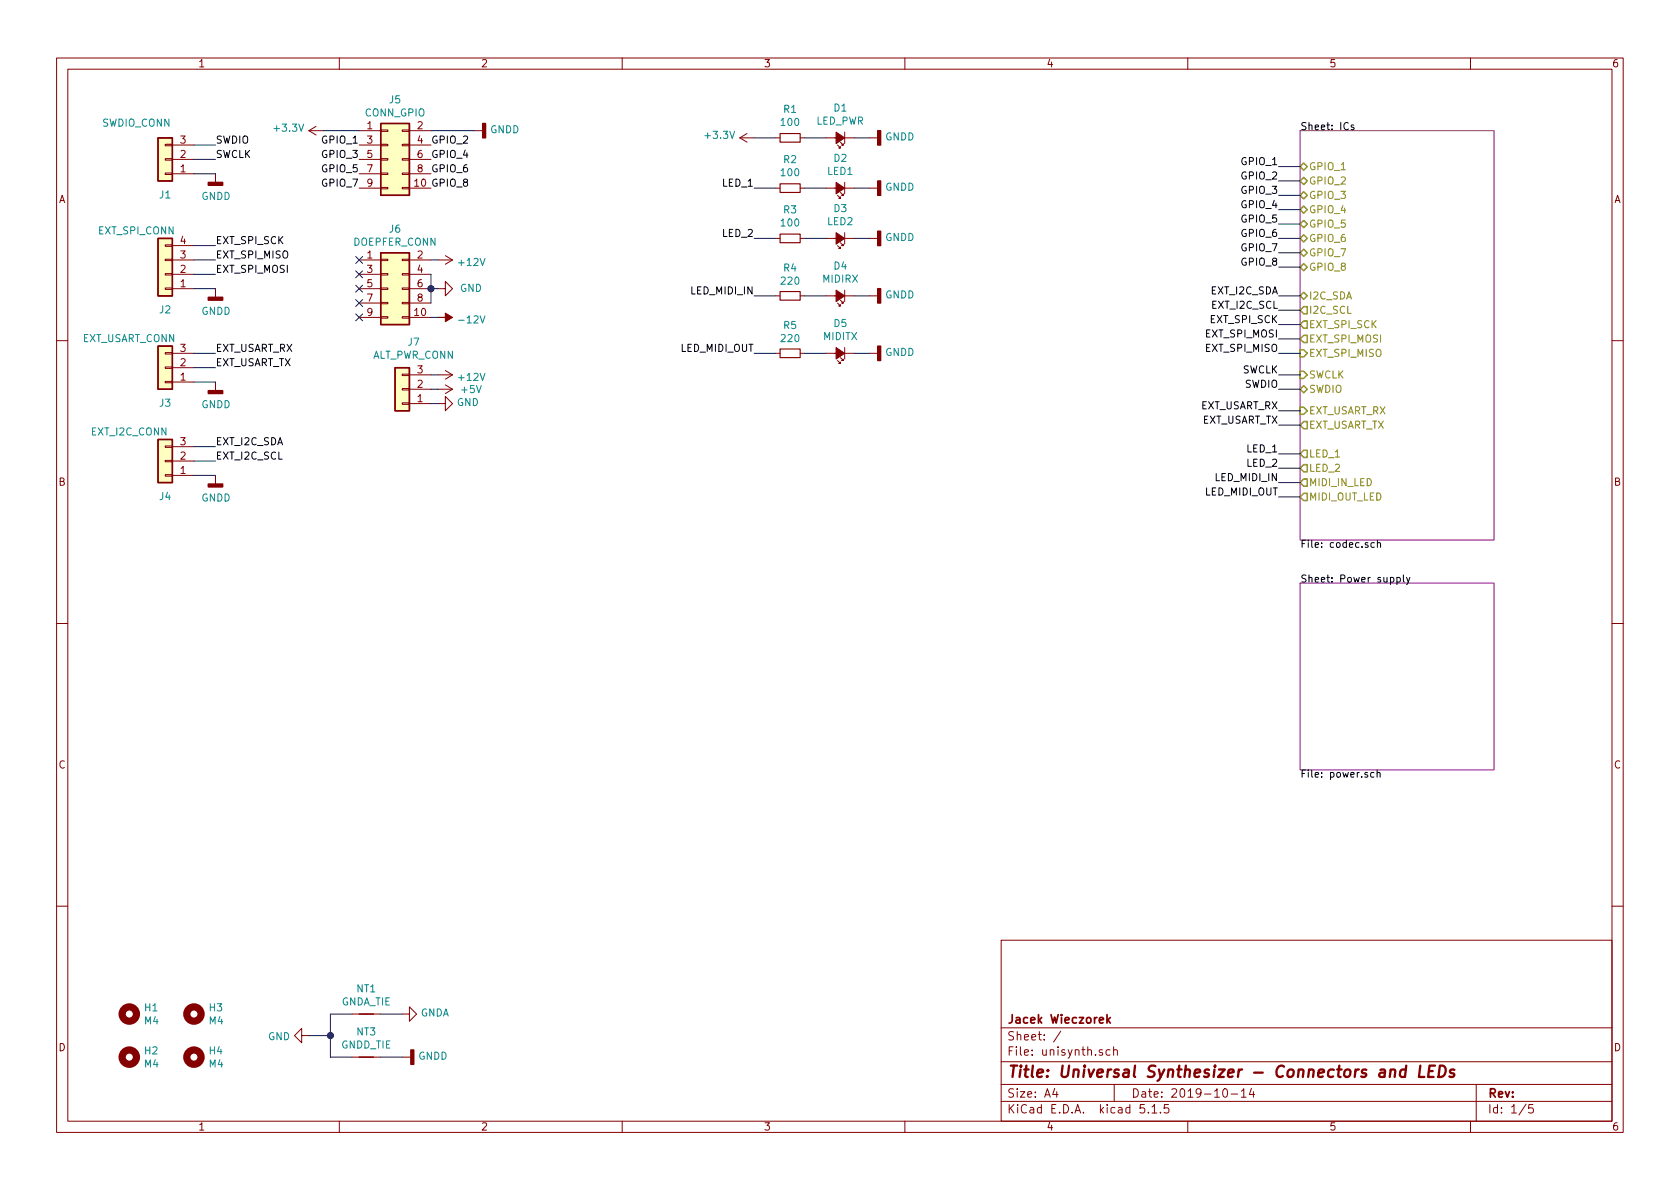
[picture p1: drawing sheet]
<svg xmlns="http://www.w3.org/2000/svg" width="297mm" height="210mm" viewBox="0 0 297 210" stroke-linecap="round" stroke-linejoin="round" font-family="sans-serif">
<g fill="none" stroke="#840000" stroke-width=".18">
<path d="M10 10.3h277v189.9h-277zM12 12.2h273v186.1h-273zM60 10.3v1.9M110 10.3v1.9M160 10.3v1.9M210 10.3v1.9M260 10.3v1.9M29.2 25.5h1.3v.3h-1.3zM29.2 30.6h1.3v.3h-1.3zM29.2 28.1h1.3v.2h-1.3zM30.5 25.6h3.8M30.5 28.2h3.8"/>
<path d="M30.5 30.7h3.8M38.1 30.7v1.6M54.6 23.1h2.5M54.6 23.1l1.3 .8M55.9 22.3l-1.3 .8M63.5 23.1h3.8M63.5 33.3h3.8M63.5 25.6h3.8M63.5 28.2h3.8M63.5 30.7h3.8M67.3 33.1h1.3v.3h-1.3zM67.3 30.6h1.3v.3h-1.3z"/>
<path d="M67.3 25.5h1.3v.3h-1.3zM67.3 23h1.3v.2h-1.3zM67.3 28.1h1.3v.2h-1.3zM71.1 33.1h1.3v.3h-1.3zM71.1 30.6h1.3v.3h-1.3zM71.1 25.5h1.3v.3h-1.3zM71.1 23h1.3v.2h-1.3zM71.1 28.1h1.3v.2h-1.3zM72.4 23.1h3.8M72.4 33.3h3.8M72.4 25.6h3.8M72.4 28.2h3.8"/>
<path d="M72.4 30.7h3.8M83.8 23.1h1.5M130.8 24.4l1.3 .7M130.8 24.4h2.5M132.1 23.6l-1.3 .8M137.2 33.3h.7M137.2 24.4h.7M141.5 33.3h.7M141.5 24.4h.7M146 33.3h5.1M146 24.4h5.1M148.1 34.5l.5 .5h-.3h.3v-.2"/>
<path d="M148.1 25.6l.5 .6h-.3h.3v-.3M148.6 34l.5 .5h-.3h.3v-.2M148.6 25.1l.5 .5h-.3h.3v-.2M149.4 23.4v2M149.4 32.3v2M153.7 33.3h1.5M153.7 24.4h1.5M29.2 43.3h1.3v.3h-1.3zM29.2 45.8h1.3v.3h-1.3zM29.2 50.9h1.3v.3h-1.3zM29.2 48.4h1.3v.2h-1.3zM30.5 46h3.8"/>
<path d="M30.5 48.5h3.8M30.5 51h3.8M30.5 43.4h3.8M38.1 51v1.6M63.5 46h3.8M63.5 56.1h3.8M63.5 48.5h3.8M63.5 51h3.8M63.5 53.6h3.8M67.3 56h1.3v.3h-1.3zM67.3 53.5h1.3v.2h-1.3zM67.3 48.4h1.3v.2h-1.3z"/>
<path d="M67.3 45.8h1.3v.3h-1.3zM67.3 50.9h1.3v.3h-1.3zM71.1 56h1.3v.3h-1.3zM71.1 53.5h1.3v.2h-1.3zM71.1 48.4h1.3v.2h-1.3zM71.1 45.8h1.3v.3h-1.3zM71.1 50.9h1.3v.3h-1.3zM72.4 46h3.8M72.4 56.1h3.8M72.4 48.5h3.8M72.4 51h3.8M72.4 53.6h3.8"/>
<path d="M77.5 51h1.2v-1.2l1.3 1.2-1.3 1.3v-1.3M77.5 46h2.5M78.7 45.2l1.3 .8M80 46l-1.3 .7M137.2 52.3h.7M137.2 42.2h.7M141.5 52.3h.7M141.5 42.2h.7M146 52.3h5.1M146 42.2h5.1M148.1 53.6l.5 .5h-.3h.3v-.3M148.1 43.4l.5 .5h-.3h.3v-.2"/>
<path d="M148.6 53.1l.5 .5h-.3h.3v-.3M148.6 42.9l.5 .5h-.3h.3v-.2M149.4 41.1v2.1M149.4 51.3v2M153.7 52.3h1.5M153.7 42.2h1.5M10 60.2h2M29.2 78.9h1.3v.2h-1.3zM29.2 62.4h1.3v.2h-1.3zM29.2 67.4h1.3v.3h-1.3zM29.2 64.9h1.3v.2h-1.3zM30.5 62.5h3.8"/>
<path d="M30.5 79h3.8M30.5 67.6h3.8M30.5 65h3.8M38.1 67.6v1.5M71.1 66.2h1.3v.2h-1.3zM71.1 71.2h1.3v.3h-1.3zM71.1 68.7h1.3v.3h-1.3zM72.4 68.8h3.8M72.4 71.4h3.8M72.4 66.3h3.8M77.5 71.4h1.2v-1.3l1.3 1.3-1.3 1.2v-1.2M77.5 68.8h2.5"/>
<path d="M77.5 66.3h2.5M78.7 68.1l1.3 .7M78.7 65.5l1.3 .8M80 68.8l-1.3 .8M80 66.3l-1.3 .8M137.2 62.5h.7M141.5 62.5h.7M146 62.5h5.1M148.1 63.7l.5 .6h-.3h.3v-.3M148.6 63.2l.5 .5h-.3h.3v-.2M149.4 61.5v2M153.7 62.5h1.5"/>
<path d="M285 60.2h2M29.2 83.9h1.3v.3h-1.3zM29.2 81.4h1.3v.3h-1.3zM30.5 84.1h3.8M30.5 81.5h3.8M38.1 84.1v1.5M10 110.3h2M285 110.3h2M10 160.2h2M62.2 179.3h5.1M71.1 179.3h1.3v-1.3l1.3 1.3-1.3 1.3v-1.3M177 166.3h108v32h-108z"/>
<path d="M285 160.2h2M53.3 183.1v-1.2l-1.2 1.2 1.2 1.3v-1.3h1.3M60 198.3v1.9M62.2 186.9h5.1M71.1 186.9h1.5M110 198.3v1.9M160 198.3v1.9M177 194.8h108M177 191.8h108M177 187.8h108M177 181.8h108M186.5 192.5l-.4 1h1"/>
<path d="M186.8 193v1M187.6 182.3l-1.3 2M194.9 185.7a.37 .37 0 0 0-.6 .1l.1 .2 .5 .2 .1 .1-.2 .3-.5-.1M196.3 185.7l-.5-.1-.2 .3 .1 .6h.6M196.9 185.7h.1a.37 .37 0 0 1 .6 .1v.8M196.9 185.1v1.5M197 191.8v3M202.3 195.3h-.7l-.1 .7 .3-.1 .5 .1 .1 .2-.1 .5-.2 .1-.6-.1M203 196.7v.1M203.7 195.8l.4-.5v1.5M203.7 196.8h.8M205.2 196.7v.1"/>
<path d="M206.6 195.3h-.7l-.1 .7 .2-.1 .6 .1 .1 .2-.1 .5-.2 .1-.6-.1M210 198.3v1.9M216.3 192.7l.4-.2a.94 .94 0 0 1 0 1.5 .79 .79 0 0 1-.4-1.3zM217.7 193.5h1.1M219.5 193l.4-.5v1.5M219.5 194h.8M221.3 192.5l-.4 1h.9M221.6 193v1M260 198.3v1.9M261 191.8v6.5M269.8 195.2l-1.2 2M271 195.3h-.7v.7l.2-.1 .5 .1 .1 .2-.1 .5-.2 .1-.5-.1"/>
</g>
<path d="M248.6 189.2a.68 .68 0 0 0-1 .3l-.1 .6 .1 .2 .2 .1 .6-.1M248.6 188.4l-.2 2M251.1 188.4l-.2 2h.9M252.7 189.4h.6M253.7 188.4h-.9l-.3 2h1M254.6 188.4h.5a1.09 1.09 0 0 1 .4 1.3 1.09 1.09 0 0 1-1.2 .7zM257.1 189.2a.49 .49 0 0 0-.7 .3v.2l.5 .1 .2 .3-.3 .3-.5-.1" fill="none" stroke="#840000" stroke-width=".41"/>
<path d="M195.7 179.4v1.5M196.3 179.9l-.6 .6M195.9 180.4l.4 .5" fill="none" stroke="#840000" stroke-width=".3"/>
<path d="M229.9 23.1h34.3v72.4h-34.3zM229.9 103.1h34.3v33h-34.3z" fill="none" stroke="#840084" stroke-width=".18"/>
<path d="M239.4 22.1h-.3l-.2 .2v.1l.5 .2v.3h-.5M243 96h-.4l-.2 .2 .1 .5h.5M243.5 96.1l.2-.1h.3l.1 .8M243.5 95.5v1.3M247 102.2l.3-.1 .3 .2-.1 .6h-.5M247 102.1v1.3M248.1 101.7v1.1l.2 .1M248.7 102.1l.3 .8M249.3 102.1l-.4 1.1-.2 .2M242.9 136.6h-.3l-.3 .2 .1 .6h.5M243.5 136.7l.2-.1h.3v.8M243.5 136.2v1.2" fill="none" stroke="#000" stroke-width=".18"/>
<g fill="none" stroke="#848400" stroke-width=".25">
<path d="M229.9 29.5l.6-.7 .6 .7-.6 .6zM229.9 32l.6-.6 .6 .6-.6 .6zM229.9 34.5l.6-.6 .6 .6-.6 .7zM229.9 37.1l.6-.7 .6 .7-.6 .6zM229.9 39.6l.6-.6 .6 .6-.6 .7zM229.9 42.2l.6-.7 .6 .7-.6 .6zM229.9 44.7l.6-.6 .6 .6-.6 .6zM229.9 52.3l.6-.6 .6 .6-.6 .7zM229.9 59.9l.6-.6h.6v1.3h-.6zM229.9 47.2l.6-.6 .6 .6-.6 .7zM230.5 54.2h.6v1.3h-.6l-.6-.6zM230.5 56.8h.6v1.2h-.6l-.6-.6z"/>
<path d="M229.9 61.8h.6l.6 .7-.6 .6h-.6zM229.9 65.7h.6l.6 .6-.6 .6h-.6zM229.9 68.8l.6-.6 .6 .6-.6 .7zM229.9 72h.6l.6 .6-.6 .7h-.6zM230.5 74.5h.6v1.3h-.6l-.6-.6zM230.5 79.6h.6v1.3h-.6l-.6-.6zM229.9 82.8l.6-.6h.6v1.2h-.6zM229.9 85.3l.6-.6h.6v1.3h-.6zM230.5 87.2h.6v1.3h-.6l-.6-.6z"/>
</g>
<g fill="none" stroke="#840000" stroke-width="1.3">
<circle cx="22.9" cy="179.3" r="1.27"/>
<circle cx="34.3" cy="179.3" r="1.27"/>
<circle cx="22.9" cy="186.9" r="1.27"/>
<circle cx="34.3" cy="186.9" r="1.27"/>
</g>
<g fill="#ffffc2" stroke="#ffffc2" stroke-width=".18">
<path d="M67.3 21.8h5.1v12.7h-5.1z"/>
<path d="M69.8 65h2.6v7.6h-2.6z"/>
<path d="M27.9 77.7h2.6v7.6h-2.6z"/>
<path d="M67.3 44.7h5.1v12.7h-5.1z"/>
<path d="M27.9 42.2h2.6v10.1h-2.6z"/>
<path d="M27.9 24.4h2.6v7.6h-2.6z"/>
<path d="M27.9 61.2h2.6v7.6h-2.6z"/>
</g>
<path d="M27.9 24.4h2.6v7.6h-2.6zM67.3 21.8h5.1v12.7h-5.1zM27.9 42.2h2.6v10.1h-2.6zM67.3 44.7h5.1v12.7h-5.1zM27.9 77.7h2.6v7.6h-2.6zM27.9 61.2h2.6v7.6h-2.6zM69.8 65h2.6v7.6h-2.6zM63.5 179.3h2.5M63.5 186.9h2.5" fill="none" stroke="#840000" stroke-width=".25"/>
<g fill="#840000" stroke="#840000" stroke-width=".18">
<path d="M147.8 61.5l1.6 1-1.6 1z"/>
<path d="M147.8 51.3l1.6 1-1.6 1z"/>
<path d="M147.8 41.1l1.6 1.1-1.6 1z"/>
<path d="M147.8 32.3l1.6 1-1.6 1z"/>
<path d="M147.8 23.4l1.6 1-1.6 1z"/>
<path d="M77.5 56.1h1.2v-.7l1.3 .7-1.3 .8v-.8z"/>
</g>
<path d="M137.9 32.5h3.6v1.5h-3.6zM137.9 23.6h3.6v1.5h-3.6zM137.9 51.6h3.6v1.5h-3.6zM137.9 41.4h3.6v1.5h-3.6zM137.9 61.7h3.6v1.5h-3.6z" fill="none" stroke="#840000" stroke-width=".2"/>
<g fill="#840000" stroke="#840000" stroke-width=".25">
<path d="M36.8 85.6h2.6v.5h-2.6z"/>
<path d="M155.2 40.9h.5v2.5h-.5z"/>
<path d="M155.2 32h.5v2.5h-.5z"/>
<path d="M155.2 23.1h.5v2.5h-.5z"/>
<path d="M155.2 51h.5v2.6h-.5z"/>
<path d="M36.8 52.6h2.6v.5h-2.6z"/>
<path d="M85.3 21.8h.6v2.6h-.6z"/>
<path d="M72.6 185.7h.6v2.5h-.6z"/>
<path d="M36.8 32.3h2.6v.5h-2.6z"/>
<path d="M155.2 61.2h.5v2.5h-.5z"/>
<path d="M36.8 69.1h2.6v.5h-2.6z"/>
</g>
<g fill="none" stroke="#000084" stroke-width=".18">
<path d="M34.3 28.2h3.8M34.3 25.6h3.8M34.3 30.7h3.8M57.1 23.1h6.4M76.2 23.1h7.6M133.3 33.3h3.9M133.3 24.4h3.9M142.2 33.3h3.8M142.2 24.4h3.8M151.1 33.3h2.6M151.1 24.4h2.6M226.1 29.5h3.8"/>
<path d="M226.1 32h3.8M226.1 34.5h3.8M226.1 37.1h3.8M226.1 39.6h3.8M34.3 43.4h3.8M34.3 46h3.8M34.3 48.5h3.8M34.3 51h3.8M62.9 55.5l1.2 1.2M62.9 53l1.2 1.2M62.9 50.4l1.2 1.3M62.9 47.9l1.2 1.2"/>
<path d="M62.9 45.4l1.2 1.2M64.1 55.5l-1.2 1.2M64.1 53l-1.2 1.2M64.1 50.4l-1.2 1.3M64.1 47.9l-1.2 1.2M64.1 45.4l-1.2 1.2M76.2 56.1h1.3M76.2 46h1.3M76.2 51h1.3M76.2 48.5v5.1M133.3 42.2h3.9M133.3 52.3h3.9"/>
<path d="M142.2 42.2h3.8M142.2 52.3h3.8M151.1 42.2h2.6M151.1 52.3h2.6M226.1 42.2h3.8M226.1 52.3h3.8M226.1 54.9h3.8M226.1 59.9h3.8M226.1 57.4h3.8M226.1 47.2h3.8M226.1 44.7h3.8M34.3 62.5h3.8"/>
<path d="M34.3 79h3.8M34.3 67.6h3.8M34.3 65h3.8M76.2 71.4h1.3M76.2 66.3h1.3M76.2 68.8h1.3M133.3 62.5h3.9M142.2 62.5h3.8M151.1 62.5h2.6M226.1 62.5h3.8M226.1 66.3h3.8M226.1 68.8h3.8"/>
<path d="M226.1 72.6h3.8M226.1 75.2h3.8M34.3 81.5h3.8M34.3 84.1h3.8M226.1 85.3h3.8M226.1 87.9h3.8M226.1 80.3h3.8M226.1 82.8h3.8M62.2 179.3h-3.8v7.6h3.8M67.3 179.3h3.8M54.6 183.1h3.8M67.3 186.9h3.8"/>
</g>
<g fill="#000084" stroke="#000084" stroke-width=".25">
<circle cx="58.4" cy="183.1" r=".51"/>
<circle cx="76.2" cy="51" r=".51"/>
</g>
<text font-size="2.8" fill="#840000" x="178" y="190.5">Title: Universal Synthesizer - Connectors and LEDs</text>
<g font-size="2.1" fill="#840000">
<text x="178" y="184">Sheet: /</text>
<text x="178" y="181">Jacek Wieczorek</text>
<text x="178" y="186.7">File: unisynth.sch</text>
<text x="178" y="196.9">KiCad E.D.A. kicad 5.1.5</text>
<text x="178" y="194.1">Size: A4</text>
<text x="200" y="194.1">Date: 2019-10-14</text>
<text x="263" y="194.1">Rev:</text>
<text x="263" y="196.9">Id: 1/5</text>
</g>
<g font-size="1.8" fill="#840000">
<text x="35" y="11.9">1</text>
<text x="85" y="11.9">2</text>
<text x="135" y="11.9">3</text>
<text x="185" y="11.9">4</text>
<text x="235" y="11.9">5</text>
<text x="285" y="11.9">6</text>
<text x="64.9" y="22.9">1</text>
<text x="73.8" y="22.9">2</text>
<text x="31.9" y="27.9">2</text>
<text x="31.9" y="25.4">3</text>
<text x="64.9" y="25.4">3</text>
<text x="64.9" y="27.9">5</text>
<text x="73.8" y="25.4">4</text>
<text x="73.8" y="27.9">6</text>
<text x="10.4" y="35.9">A</text>
<text x="31.9" y="30.5">1</text>
<text x="64.9" y="30.5">7</text>
<text x="64.9" y="33">9</text>
<text x="73.8" y="30.5">8</text>
<text x="285.4" y="35.9">A</text>
<text x="31.9" y="45.7">3</text>
<text x="31.9" y="43.2">4</text>
<text x="64.9" y="45.7">1</text>
<text x="73.8" y="45.7">2</text>
<text x="31.9" y="50.8">1</text>
<text x="31.9" y="48.3">2</text>
<text x="64.9" y="48.3">3</text>
<text x="64.9" y="50.8">5</text>
<text x="64.9" y="53.3">7</text>
<text x="73.8" y="48.3">4</text>
<text x="73.8" y="50.8">6</text>
<text x="73.8" y="53.3">8</text>
<text x="64.9" y="55.9">9</text>
<text x="73.3" y="55.9">10</text>
<text x="31.9" y="64.8">2</text>
<text x="31.9" y="62.2">3</text>
<text x="31.9" y="67.3">1</text>
<text x="73.8" y="71.1">1</text>
<text x="73.8" y="68.6">2</text>
<text x="73.8" y="66">3</text>
<text x="31.9" y="83.8">1</text>
<text x="31.9" y="81.3">2</text>
<text x="31.9" y="78.7">3</text>
<text x="10.4" y="85.9">B</text>
<text x="285.4" y="85.9">B</text>
<text x="10.4" y="135.9">C</text>
<text x="285.4" y="135.9">C</text>
<text x="10.4" y="185.9">D</text>
<text x="285.4" y="185.9">D</text>
<text x="35" y="199.9">1</text>
<text x="85" y="199.9">2</text>
<text x="135" y="199.9">3</text>
<text x="185" y="199.9">4</text>
<text x="235" y="199.9">5</text>
<text x="285" y="199.9">6</text>
</g>
<g font-size="1.8" fill="#008484">
<text x="18" y="22.4">SWDIO_CONN</text>
<text x="48.6" y="23.3">+3.3V</text>
<text x="64.5" y="20.6">CONN_GPIO</text>
<text x="68.9" y="18.3">J5</text>
<text x="86.7" y="23.6">GNDD</text>
<text x="138.2" y="22.3">100</text>
<text x="138.6" y="20">R1</text>
<text x="144.2" y="22">LED_PWR</text>
<text x="147.5" y="19.7">D1</text>
<text x="124.8" y="24.6">+3.3V</text>
<text x="138.6" y="28.8">R2</text>
<text x="147.5" y="28.6">D2</text>
<text x="156.5" y="24.8">GNDD</text>
<text x="28.2" y="35.1">J1</text>
<text x="35.6" y="35.4">GNDD</text>
<text x="138.2" y="31.2">100</text>
<text x="146.3" y="30.9">LED1</text>
<text x="156.5" y="33.7">GNDD</text>
<text x="17.4" y="41.4">EXT_SPI_CONN</text>
<text x="68.9" y="41.1">J6</text>
<text x="138.2" y="40.1">100</text>
<text x="138.6" y="37.7">R3</text>
<text x="146.3" y="39.8">LED2</text>
<text x="147.5" y="37.5">D3</text>
<text x="62.5" y="43.5">DOEPFER_CONN</text>
<text x="81.3" y="47">+12V</text>
<text x="147.5" y="47.7">D4</text>
<text x="156.5" y="42.6">GNDD</text>
<text x="81.3" y="51.6">GND</text>
<text x="138.2" y="50.3">220</text>
<text x="138.6" y="48">R4</text>
<text x="145.5" y="50">MIDIRX</text>
<text x="156.5" y="52.8">GNDD</text>
<text x="28.2" y="55.4">J2</text>
<text x="35.6" y="55.7">GNDD</text>
<text x="81.5" y="57.2">-12V</text>
<text x="138.6" y="58.2">R5</text>
<text x="147.5" y="57.8">D5</text>
<text x="14.5" y="60.5">EXT_USART_CONN</text>
<text x="65.8" y="63.4">ALT_PWR_CONN</text>
<text x="72.2" y="61.1">J7</text>
<text x="138.2" y="60.5">220</text>
<text x="145.6" y="60.1">MIDITX</text>
<text x="156.5" y="62.9">GNDD</text>
<text x="28.2" y="71.9">J3</text>
<text x="80.8" y="71.8">GND</text>
<text x="81.3" y="67.4">+12V</text>
<text x="81.7" y="69.5">+5V</text>
<text x="16.2" y="77">EXT_I2C_CONN</text>
<text x="35.6" y="72.2">GNDD</text>
<text x="28.2" y="88.4">J4</text>
<text x="35.6" y="88.7">GNDD</text>
<text x="25.6" y="178.8">H1</text>
<text x="37.1" y="178.8">H3</text>
<text x="60.3" y="177.8">GNDA_TIE</text>
<text x="63.1" y="175.5">NT1</text>
<text x="74.3" y="179.8">GNDA</text>
<text x="25.6" y="181.1">M4</text>
<text x="37" y="181.1">M4</text>
<text x="47.4" y="183.9">GND</text>
<text x="60.3" y="185.4">GNDD_TIE</text>
<text x="63.1" y="183.1">NT3</text>
<text x="25.6" y="188.8">M4</text>
<text x="25.6" y="186.5">H2</text>
<text x="37" y="188.8">M4</text>
<text x="37.1" y="186.5">H4</text>
<text x="74" y="187.4">GNDD</text>
</g>
<g font-size="1.8">
<text x="229.9" y="23">Sheet: ICs</text>
<text x="38.1" y="27.9">SWCLK</text>
<text x="38.1" y="25.4">SWDIO</text>
<text x="57.1" y="25.4">GPIO_1</text>
<text x="57.1" y="27.9">GPIO_3</text>
<text x="76.2" y="27.9">GPIO_4</text>
<text x="76.2" y="25.4">GPIO_2</text>
<text x="219.7" y="29.2">GPIO_1</text>
<text x="57.1" y="30.5">GPIO_5</text>
<text x="57.1" y="33">GPIO_7</text>
<text x="73.3" y="33">10 GPIO_8</text>
<text x="76.2" y="30.5">GPIO_6</text>
<text x="127.8" y="33">LED_1</text>
<text x="219.7" y="34.3">GPIO_3</text>
<text x="219.7" y="31.7">GPIO_2</text>
<text x="127.8" y="41.9">LED_2</text>
<text x="219.7" y="41.9">GPIO_6</text>
<text x="219.7" y="39.4">GPIO_5</text>
<text x="219.7" y="36.8">GPIO_4</text>
<text x="38.1" y="45.7">EXT_SPI_MISO</text>
<text x="38.1" y="43.2">EXT_SPI_SCK</text>
<text x="219.7" y="47">GPIO_8</text>
<text x="219.7" y="44.4">GPIO_7</text>
<text x="38.1" y="48.3">EXT_SPI_MOSI</text>
<text x="122.4" y="52.1">LED_MIDI_IN</text>
<text x="214.2" y="52.1">EXT_I2C_SDA</text>
<text x="213.3" y="59.7">EXT_SPI_MOSI</text>
<text x="214.1" y="57.1">EXT_SPI_SCK</text>
<text x="214.4" y="54.6">EXT_I2C_SCL</text>
<text x="38.1" y="62.2">EXT_USART_RX</text>
<text x="38.1" y="64.8">EXT_USART_TX</text>
<text x="120.4" y="62.2">LED_MIDI_OUT</text>
<text x="213.3" y="62.2">EXT_SPI_MISO</text>
<text x="219.6" y="66">SWCLK</text>
<text x="220.1" y="68.6">SWDIO</text>
<text x="212.1" y="72.4">EXT_USART_RX</text>
<text x="212.3" y="74.9">EXT_USART_TX</text>
<text x="38.1" y="78.7">EXT_I2C_SDA</text>
<text x="38.1" y="81.3">EXT_I2C_SCL</text>
<text x="220.5" y="80">LED_1</text>
<text x="220.5" y="82.5">LED_2</text>
<text x="213.1" y="87.6">LED_MIDI_OUT</text>
<text x="215.1" y="85.1">LED_MIDI_IN</text>
<text x="229.9" y="96.9">File: codec.sch</text>
<text x="229.9" y="103">Sheet: Power supply</text>
<text x="229.9" y="137.5">File: power.sch</text>
</g>
<g font-size="1.8" fill="#848400">
<text x="231.4" y="30.1">GPIO_1</text>
<text x="231.4" y="32.6">GPIO_2</text>
<text x="231.4" y="35.2">GPIO_3</text>
<text x="231.4" y="37.7">GPIO_4</text>
<text x="231.4" y="40.3">GPIO_5</text>
<text x="231.4" y="42.8">GPIO_6</text>
<text x="231.4" y="45.3">GPIO_7</text>
<text x="231.4" y="47.9">GPIO_8</text>
<text x="231.4" y="53">I2C_SDA</text>
<text x="231.4" y="55.5">I2C_SCL</text>
<text x="231.4" y="58">EXT_SPI_SCK</text>
<text x="231.4" y="60.6">EXT_SPI_MOSI</text>
<text x="231.4" y="63.1">EXT_SPI_MISO</text>
<text x="231.4" y="66.9">SWCLK</text>
<text x="231.4" y="69.5">SWDIO</text>
<text x="231.4" y="73.3">EXT_USART_RX</text>
<text x="231.4" y="75.8">EXT_USART_TX</text>
<text x="231.4" y="80.9">LED_1</text>
<text x="231.4" y="83.4">LED_2</text>
<text x="231.4" y="86">MIDI_IN_LED</text>
<text x="231.4" y="88.5">MIDI_OUT_LED</text>
</g>
</svg>
